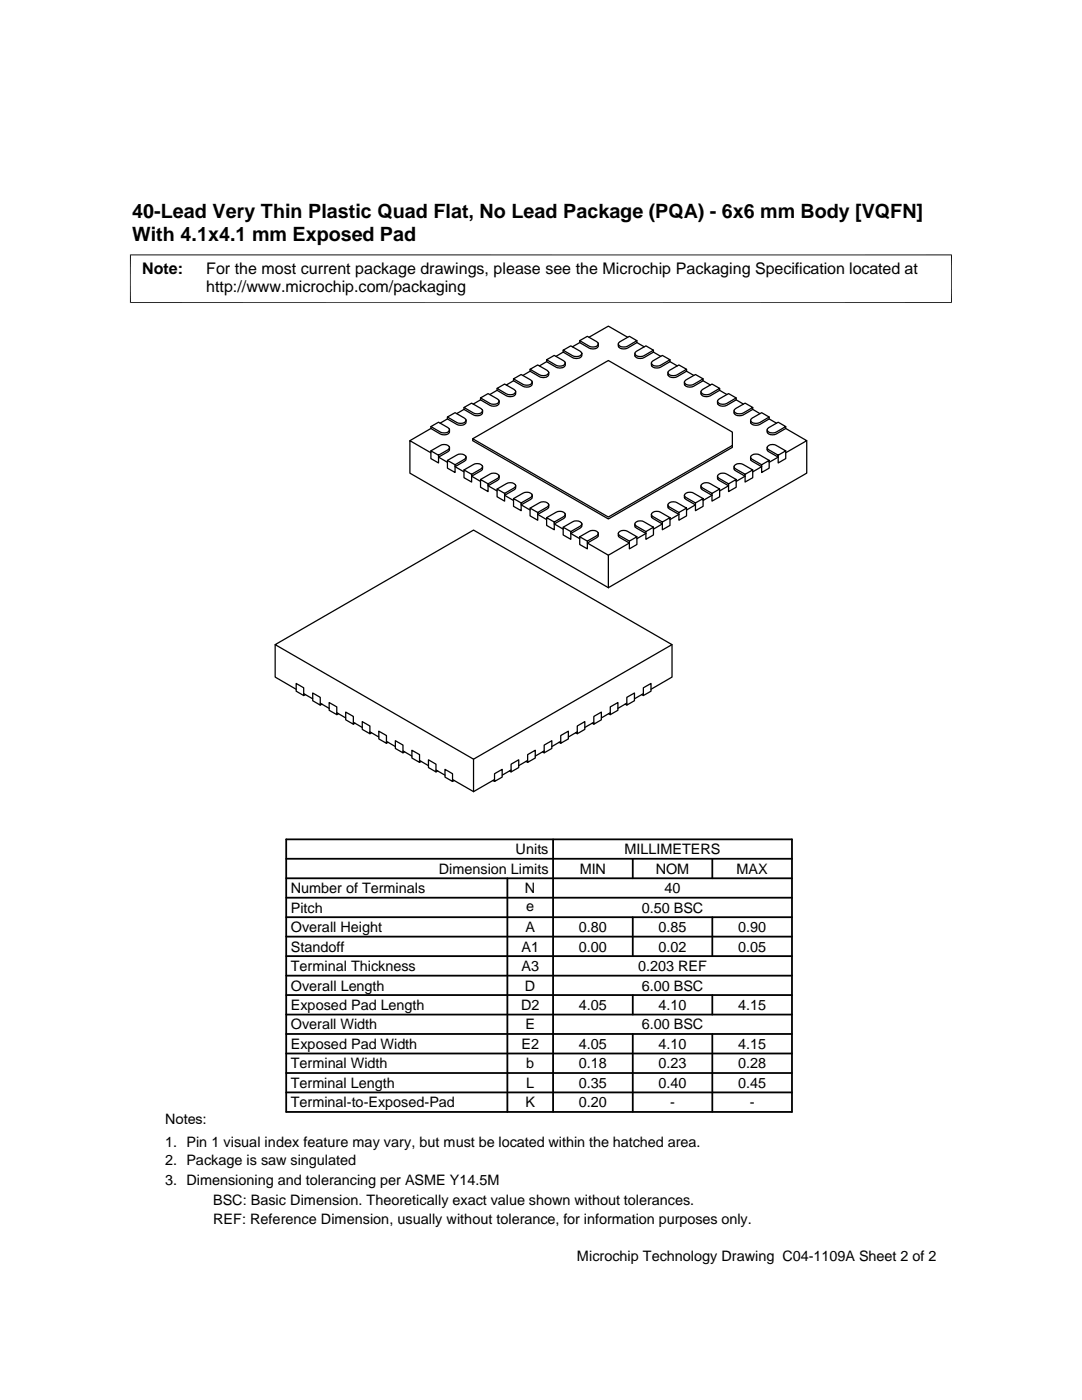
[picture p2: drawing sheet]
<svg xmlns="http://www.w3.org/2000/svg" width="216mm" height="279mm" viewBox="0 0 216 279" stroke-linecap="round" stroke-linejoin="round" font-family="sans-serif">
<g fill="none" stroke="#000" stroke-width=".25">
<path d="M95.9 79.8l-1.5 .8M95.9 79.4v.4l1.9 1.1a1.26 1.26 0 0 0 1.8-.4v-.4M95.9 79.4l1.5-.9 1.9 1.1 .3 .5a1.08 1.08 0 0 1-1.5 .5zM99.2 77.9l-1.5 .8M99.2 77.5v.4l1.8 1.1a1.27 1.27 0 0 0 1.9-.5v-.3M99.2 77.5l1.5-.9 1.9 1.1 .3 .5a1.08 1.08 0 0 1-1.5 .5zM102.5 76l-1.5 .8M102.5 75.6v.4l1.9 1.1a1.27 1.27 0 0 0 1.8-.5v-.3M102.5 75.6l1.5-.9 1.9 1.1 .3 .5a1.08 1.08 0 0 1-1.5 .5zM105.8 74.1l-1.5 .8M105.8 73.7v.4l1.9 1.1a1.13 1.13 0 0 0 1.1 .1 1.13 1.13 0 0 0 .7-.9M105.8 73.7l1.5-.9 1.9 1.1 .3 .3v.3a1.37 1.37 0 0 1-1.8 .3z"/>
<path d="M109.1 72.2l-1.5 .8M109.1 71.8v.4l1.9 1.1a1.13 1.13 0 0 0 1.1 .1 1.13 1.13 0 0 0 .7-.9M109.1 71.8l1.5-.9 1.9 1.1 .3 .3v.3a1.37 1.37 0 0 1-1.8 .3zM112.4 70.3l-1.5 .8M112.4 69.9v.4l1.9 1.1a1.13 1.13 0 0 0 1.1 .1 1.13 1.13 0 0 0 .7-1M112.4 69.9l1.5-.9 1.9 1.1 .3 .3v.3a1.37 1.37 0 0 1-1.8 .3zM115.7 68.4l-1.5 .8M115.7 68v.4l1.9 1.1a1.37 1.37 0 0 0 1.8-.4v-.5M115.7 68l1.5-.9 1.9 1.1 .3 .4a1.04 1.04 0 0 1-1.5 .6zM117.5 67.3l3.9-2.2 3.8 2.2M123.4 68.4l2.2-1.3 1.5 .9-1.9 1.1a1.27 1.27 0 0 1-1.8-.5zM126.7 70.3l2.2-1.3 1.5 .9-1.9 1.1a1.26 1.26 0 0 1-1.8-.5z"/>
<path d="M127.1 68.4l1.4 .8M127.1 68v.4l-1.9 1.1a1.27 1.27 0 0 1-1.8-.5v-.4M130 72.2l2.2-1.3 1.5 .9-1.9 1.1a1.26 1.26 0 0 1-1.8-.4zM130.4 70.3l1.4 .8M130.4 69.9v.4l-1.9 1.1a1.26 1.26 0 0 1-1.8-.5v-.4M133.6 73.9l1.9-1.1 1.5 .9-1.9 1.1a1.18 1.18 0 0 1-1.8-.6zM133.7 72.2l1.4 .8M133.7 71.8v.4l-1.9 1.1a1.26 1.26 0 0 1-1.8-.5v-.3M136.9 75.8l1.9-1.1 1.5 .9-1.9 1.1a1.29 1.29 0 0 1-1.8-.4zM137 74.1l1.5 .8M137 73.7v.4l-1.9 1.1a1.26 1.26 0 0 1-1.8-.5v-.3M140 78l2.1-1.4 1.5 .9-1.9 1.1a1.29 1.29 0 0 1-1.8-.4z"/>
<path d="M140.3 76l1.5 .8M140.3 75.6v.4l-1.9 1.1a1.29 1.29 0 0 1-1.8-.5v-.3M143.5 79.6l1.9-1.1 1.5 .9-1.9 1.1a1.29 1.29 0 0 1-1.8-.4zM143.6 77.9l1.4 .8M143.6 77.5v.4l-1.9 1.1a1.29 1.29 0 0 1-1.8-.5v-.3M146.9 79.8l1.4 .8M146.9 79.4v.4l-1.9 1.1a1.29 1.29 0 0 1-1.8-.4v-.4M86 85.5l-4.2 2.4M86 90.4l-4.2-2.5v6.5l39.6 22.9M86 85.1v.4l1.9 1.1a1.37 1.37 0 0 0 1.8-.3v-.5M86 85.1l1.5-.8 1.9 1 .3 .5a1.04 1.04 0 0 1-1.5 .6zM89.3 83.6l-1.5 .9"/>
<path d="M89.3 83.2v.4l1.9 1.1a1.37 1.37 0 0 0 1.8-.3v-.5M89.3 83.2l1.5-.8 1.9 1 .3 .5a1.08 1.08 0 0 1-1.5 .6zM89.7 89.3a1.08 1.08 0 0 0-1.5-.5l-2.2 1.2M89.7 89.3l-.3 .5-1.9 1-1.5-.8v1.5l1.5 .9v-1.6M89.7 89.3v.5l-.3 .3-1.9 1.1 1.8 1.1M92.6 81.7l-1.5 .8M92.6 81.3v.4l1.9 1.1a1.26 1.26 0 0 0 1.8-.4v-.4M92.6 81.3l1.5-.8 1.9 1 .3 .5a1.08 1.08 0 0 1-1.5 .5zM93 91.2a1.17 1.17 0 0 0-1.8-.4l-1.9 1.1M93 91.2l-.1 .6-2.1 1.3 1.8 1.1M93 91.2l-.3 .5-1.9 1.1-1.5-.9v1.5l1.5 .9v-1.5M94.3 87.6l27.1-15.7 24.7 14.3v2.7l-24.7 14.3z"/>
<path d="M94.3 87.6v.3l27.1 15.7 24.7-14.3v-.4M96.3 93.1a1.17 1.17 0 0 0-1.8-.4l-1.9 1.1M96.3 93.1a.68 .68 0 0 1-.3 .9l-1.9 1 1.8 1.1M96.3 93.1l-.3 .5-1.9 1.1-1.5-.9v1.5l1.5 .9v-1.5M99.6 95a1.17 1.17 0 0 0-1.8-.4l-1.9 1.1M99.6 95l-.3 .5-1.9 1.1-1.5-.9v1.5l1.5 .9v-1.5M99.6 95a.68 .68 0 0 1-.3 .9l-1.9 1 1.8 1.1M102.9 96.9a1.18 1.18 0 0 0-1.9-.4l-1.8 1.1M102.9 96.9l-.3 .5-1.9 1.1-1.5-.9v1.5l1.5 .9v-1.5M102.9 96.9a.68 .68 0 0 1-.3 .9l-1.9 1 1.8 1.1M106.2 98.8a1.18 1.18 0 0 0-1.8-.4l-1.9 1.1M106.2 98.8l-.3 .5-1.9 1.1-1.5-.9v1.5l1.5 .9v-1.5"/>
<path d="M106.2 98.8a.68 .68 0 0 1-.3 .9l-1.9 1.1 1.8 1M136.6 98.8a.68 .68 0 0 0 .3 .9l1.9 1.1-1.8 1M139.9 96.9a.68 .68 0 0 0 .3 .9l1.9 1-1.8 1.1M140.3 99.5l-1.9-1.1a1.27 1.27 0 0 0-1.8 .4l.3 .5 1.9 1.1 1.5-.9v1.5l-1.5 .9v-1.5M143.2 95a.68 .68 0 0 0 .3 .9l1.9 1-1.8 1.1M143.6 97.6l-1.9-1.1a1.27 1.27 0 0 0-1.8 .4l.3 .5 1.9 1.1 1.5-.9v1.5l-1.5 .9v-1.5M146.5 93.1a.68 .68 0 0 0 .3 .9l1.9 1-1.8 1.1M146.5 81.8l2.2-1.3 1.5 .8-1.9 1.1a1.27 1.27 0 0 1-1.8-.4zM146.9 95.7l-1.9-1.1a1.27 1.27 0 0 0-1.8 .4l.3 .5 1.9 1.1 1.5-.9v1.5l-1.5 .9v-1.5M149.8 91.2a.68 .68 0 0 0 .3 .9l1.9 1-1.8 1.1M149.8 83.7l2.2-1.3 1.5 .8-1.9 1.1a1.27 1.27 0 0 1-1.8-.4zM150.2 93.8l-1.9-1.1a1.25 1.25 0 0 0-1.8 .4l.3 .5 1.9 1.1 1.5-.9v1.5l-1.5 .9v-1.5"/>
<path d="M150.2 81.7l1.4 .8M150.2 81.3v.4l-1.9 1.1a1.27 1.27 0 0 1-1.8-.4v-.4M153.1 89.3a.68 .68 0 0 0 .3 .8l1.9 1.1-1.8 1.1M153.1 85.6l2.2-1.3 1.5 .8-1.9 1.1a1.26 1.26 0 0 1-1.8-.4zM153.5 91.9l-1.9-1.1a1.25 1.25 0 0 0-1.8 .4l.3 .5 1.9 1.1 1.5-.9v1.5l-1.5 .9v-1.5M153.5 83.6l1.4 .9M153.5 83.2v.4l-1.9 1.1a1.27 1.27 0 0 1-1.8-.4v-.4M156.8 85.5l4.2 2.4-4.2 2.5M156.8 90l-1.9-1.1a1.24 1.24 0 0 0-1.8 .4l.3 .5 1.9 1 1.5-.8v1.5l-1.5 .9v-1.6M156.8 85.1v.4l-1.9 1.1a1.26 1.26 0 0 1-1.8-.4v-.4M161 87.9v6.5l-39.6 22.9M109.5 100.8v-.2a1.35 1.35 0 0 0-1.8-.3l-1.9 1.1"/>
<path d="M109.5 100.8a.68 .68 0 0 1-.3 .8l-1.9 1.1 1.8 1M109.5 100.8l-.3 .4-1.9 1.1-1.5-.9v1.6l1.5 .8v-1.5M112.8 102.7v-.1a1.35 1.35 0 0 0-1.8-.4l-1.9 1.1M112.8 102.7a.68 .68 0 0 1-.3 .8l-1.9 1.1 1.8 1M112.8 102.7l-.3 .4-1.9 1.1-1.5-.9v1.6l1.5 .8v-1.5M115.7 107.1v1.6l1.5 .8v-1.5M116.1 104.6v-.1a1.35 1.35 0 0 0-1.8-.4l-1.9 1.1M116.1 104.6a.68 .68 0 0 1-.3 .8l-1.9 1.1 1.8 1M116.1 104.6l-.3 .4-1.9 1.1-1.5-.9v1.6l1.5 .8v-1.5M119.4 106.5a1.08 1.08 0 0 0-1.5-.6l-2.2 1.2M119.4 106.5l-.3 .4-1.9 1.1-1.5-.9M119.4 106.5v.5l-.3 .3-1.9 1.1 4.2 2.4 4.2-2.4-1.9-1.1a.68 .68 0 0 1-.3-.8"/>
<path d="M121.4 110.8v6.5M123.4 106.3a1.42 1.42 0 0 1 1.8-.3l1.9 1.1-1.5 .9-1.9-1.1-.3-.3zM126.7 104.6a.68 .68 0 0 0 .3 .8l1.9 1.1-1.8 1M127.1 107.1v1.6l-1.5 .8v-1.5M130 102.7a.68 .68 0 0 0 .3 .8l1.9 1.1-1.8 1M130.4 105.2l-1.9-1.1a1.24 1.24 0 0 0-1.8 .5l.3 .4 1.9 1.1 1.5-.9v1.6l-1.5 .8v-1.5M133.3 100.8v.5l.3 .3 1.9 1.1-1.8 1M133.7 103.3l-1.9-1.1a1.24 1.24 0 0 0-1.8 .5l.3 .4 1.9 1.1 1.5-.9v1.6l-1.5 .8v-1.5M137 101.4l-1.9-1.1a1.16 1.16 0 0 0-1.8 .6l.3 .3 1.9 1.1 1.5-.9v1.6l-1.5 .8v-1.5M54.9 128.7v6.4l4.2 2.5M54.9 128.7l39.6-22.9 39.6 22.9-39.6 22.8zM59.1 136.4l1.5 .9v1.5l-1.5-.9z"/>
<path d="M60.6 138.4l1.8 1.1M60.9 138.6l-.3 .2M62.4 138.3l1.5 .9v1.5l-1.5-.9zM125.1 139.2l1.5-.9v1.5l-1.5 .9zM128.1 138.6l.3 .2M128.4 137.3l1.5-.9v1.5l-1.5 .9zM128.4 138.4l-1.8 1.1M134.1 128.7v6.4l-4.2 2.5M63.9 140.3l1.8 1.1M64.2 140.5l-.3 .2M65.7 140.2l1.5 .9v1.5l-1.5-.8zM67.2 142.2l1.8 1.1"/>
<path d="M67.5 142.4l-.3 .2M69 142.1l1.5 .9v1.5l-1.5-.8zM70.5 144.1l1.8 1.1M70.8 144.3l-.3 .2M72.3 144l1.5 .9v1.5l-1.5-.8zM73.8 146.1l1.8 1M74.1 146.2l-.3 .2M75.6 145.9l1.5 .9v1.5l-1.5-.8zM77.1 148l1.8 1M77.4 148.1l-.3 .2M78.9 147.8l1.5 .9v1.5l-1.5-.8zM80.4 149.9l1.8 1"/>
<path d="M80.7 150.1l-.3 .1M82.2 149.7l1.5 .9v1.5l-1.5-.8zM83.7 151.8l1.8 1M84 152l-.3 .1M85.5 151.6l1.5 .9v1.6l-1.5-.9zM87 153.7l1.8 1M87.3 153.9l-.3 .2M88.8 153.5l1.5 .9v1.6l-1.5-.9zM90.3 155.6l4.2 2.4M90.6 155.8l-.3 .2M94.5 151.5v6.5M98.4 155.8l.3 .2"/>
<path d="M98.7 155.6l-4.2 2.4M98.7 154.4l1.5-.9v1.6l-1.5 .9zM101.7 153.9l.3 .2M102 153.7l-1.8 1M102 152.5l1.5-.9v1.6l-1.5 .9zM104.9 152l.4 .1M105.3 151.8l-1.8 1M105.3 150.6l1.5-.9v1.6l-1.5 .8zM108.2 150.1l.4 .1M108.6 149.9l-1.8 1M108.6 148.7l1.5-.9v1.6l-1.5 .8zM111.5 148.1l.4 .2"/>
<path d="M111.9 148l-1.8 1M111.9 146.8l1.5-.9v1.6l-1.5 .8zM114.9 146.2l.3 .2M115.2 146.1l-1.8 1M115.2 144.9l1.5-.9v1.6l-1.5 .8zM118.2 144.3l.3 .2M118.5 143l1.5-.9v1.6l-1.5 .8zM118.5 144.1l-1.8 1.1M121.5 142.4l.3 .2M121.8 141.1l1.5-.9v1.6l-1.5 .8zM121.8 142.2l-1.8 1.1M124.8 140.5l.3 .2"/>
<path d="M125.1 140.3l-1.8 1.1"/>
</g>
<g fill="none" stroke="#000" stroke-width=".36">
<path d="M57.1 179.2h100.9M57.1 175.3h100.9M57.1 171.4h100.9M57.1 167.5h100.9v54.4h-100.9zM101.2 175.3v46.6M110.4 167.5v54.4M126.3 171.4v3.9M142.1 171.4v3.9M57.1 186.9h100.9M57.1 183h100.9M57.1 198.6h100.9M57.1 194.7h100.9"/>
<path d="M57.1 190.8h100.9M126.3 183v7.8M126.3 198.6v3.9M142.1 183v7.8M142.1 198.6v3.9M57.1 214.1h100.9M57.1 206.4h100.9M57.1 202.5h100.9M57.1 210.2h100.9M57.1 218h100.9M126.3 206.4v15.5M142.1 206.4v15.5"/>
</g>
<path d="M26 50.8v9.7M189.9 50.8v9.7M189.9 50.9h-164M25.9 60.4h164" fill="none" stroke="#000" stroke-width=".2"/>
<g font-size="3.9">
<text x="26.4" y="43.5">40-Lead Very Thin Plastic Quad Flat, No Lead Package (PQA) - 6x6 mm Body [VQFN]</text>
<text x="26.4" y="48">With 4.1x4.1 mm Exposed Pad</text>
</g>
<g font-size="3.2">
<text x="28.4" y="54.6">Note:</text>
<text x="41.1" y="58.3">http://www.microchip.com/packaging</text>
<text x="41.1" y="54.6">For the most current package drawings, please see the Microchip Packaging Specification located at</text>
</g>
<g font-size="2.9">
<text x="102.9" y="170.5">Units</text>
<text x="124.6" y="170.5">MILLIMETERS</text>
<text x="58" y="178.2">Number of Terminals</text>
<text x="87.6" y="174.4">Dimension Limits</text>
<text x="104.8" y="178.2">N</text>
<text x="115.7" y="174.4">MIN</text>
<text x="130.8" y="174.4">NOM</text>
<text x="132.6" y="178.2">40</text>
<text x="147" y="174.4">MAX</text>
<text x="58" y="182.1">Pitch</text>
<text x="105" y="181.8">e</text>
<text x="128" y="182.1">0.50 BSC</text>
<text x="58" y="186">Overall Height</text>
<text x="58" y="189.9">Standoff</text>
<text x="104.1" y="189.9">A1</text>
<text x="104.8" y="186">A</text>
<text x="115.5" y="186">0.80</text>
<text x="115.5" y="189.9">0.00</text>
<text x="131.4" y="186">0.85</text>
<text x="131.4" y="189.9">0.02</text>
<text x="147.3" y="186">0.90</text>
<text x="147.3" y="189.9">0.05</text>
<text x="58" y="193.8">Terminal Thickness</text>
<text x="58" y="197.7">Overall Length</text>
<text x="104.1" y="193.8">A3</text>
<text x="104.8" y="197.7">D</text>
<text x="127.3" y="193.8">0.203 REF</text>
<text x="128" y="197.7">6.00 BSC</text>
<text x="58" y="201.6">Exposed Pad Length</text>
<text x="104" y="201.6">D2</text>
<text x="115.5" y="201.6">4.05</text>
<text x="131.4" y="201.6">4.10</text>
<text x="147.3" y="201.6">4.15</text>
<text x="58" y="205.4">Overall Width</text>
<text x="58" y="209.3">Exposed Pad Width</text>
<text x="104" y="209.3">E2</text>
<text x="104.8" y="205.4">E</text>
<text x="115.5" y="209.3">4.05</text>
<text x="128" y="205.4">6.00 BSC</text>
<text x="131.4" y="209.3">4.10</text>
<text x="147.3" y="209.3">4.15</text>
<text x="58" y="213.2">Terminal Width</text>
<text x="105" y="213.2">b</text>
<text x="115.5" y="213.2">0.18</text>
<text x="131.4" y="213.2">0.23</text>
<text x="147.3" y="213.2">0.28</text>
<text x="58" y="217.1">Terminal Length</text>
<text x="58" y="221">Terminal-to-Exposed-Pad</text>
<text x="104.8" y="221">K</text>
<text x="105" y="217.1">L</text>
<text x="115.5" y="217.1">0.35</text>
<text x="115.5" y="221">0.20</text>
<text x="131.4" y="217.1">0.40</text>
<text x="133.7" y="221">-</text>
<text x="147.3" y="217.1">0.45</text>
<text x="149.6" y="221">-</text>
<text x="32.9" y="224.3">Notes:</text>
<text x="32.9" y="228.9">1. Pin 1 visual index feature may vary, but must be located within the hatched area.</text>
<text x="32.9" y="232.6">2. Package is saw singulated</text>
<text x="32.9" y="236.5">3. Dimensioning and tolerancing per ASME Y14.5M</text>
<text x="42.5" y="244.3">REF: Reference Dimension, usually without tolerance, for information purposes only.</text>
<text x="42.5" y="240.6">BSC: Basic Dimension. Theoretically exact value shown without tolerances.</text>
<text x="115.1" y="251.7">Microchip Technology Drawing C04-1109A Sheet 2 of 2</text>
</g>
</svg>
